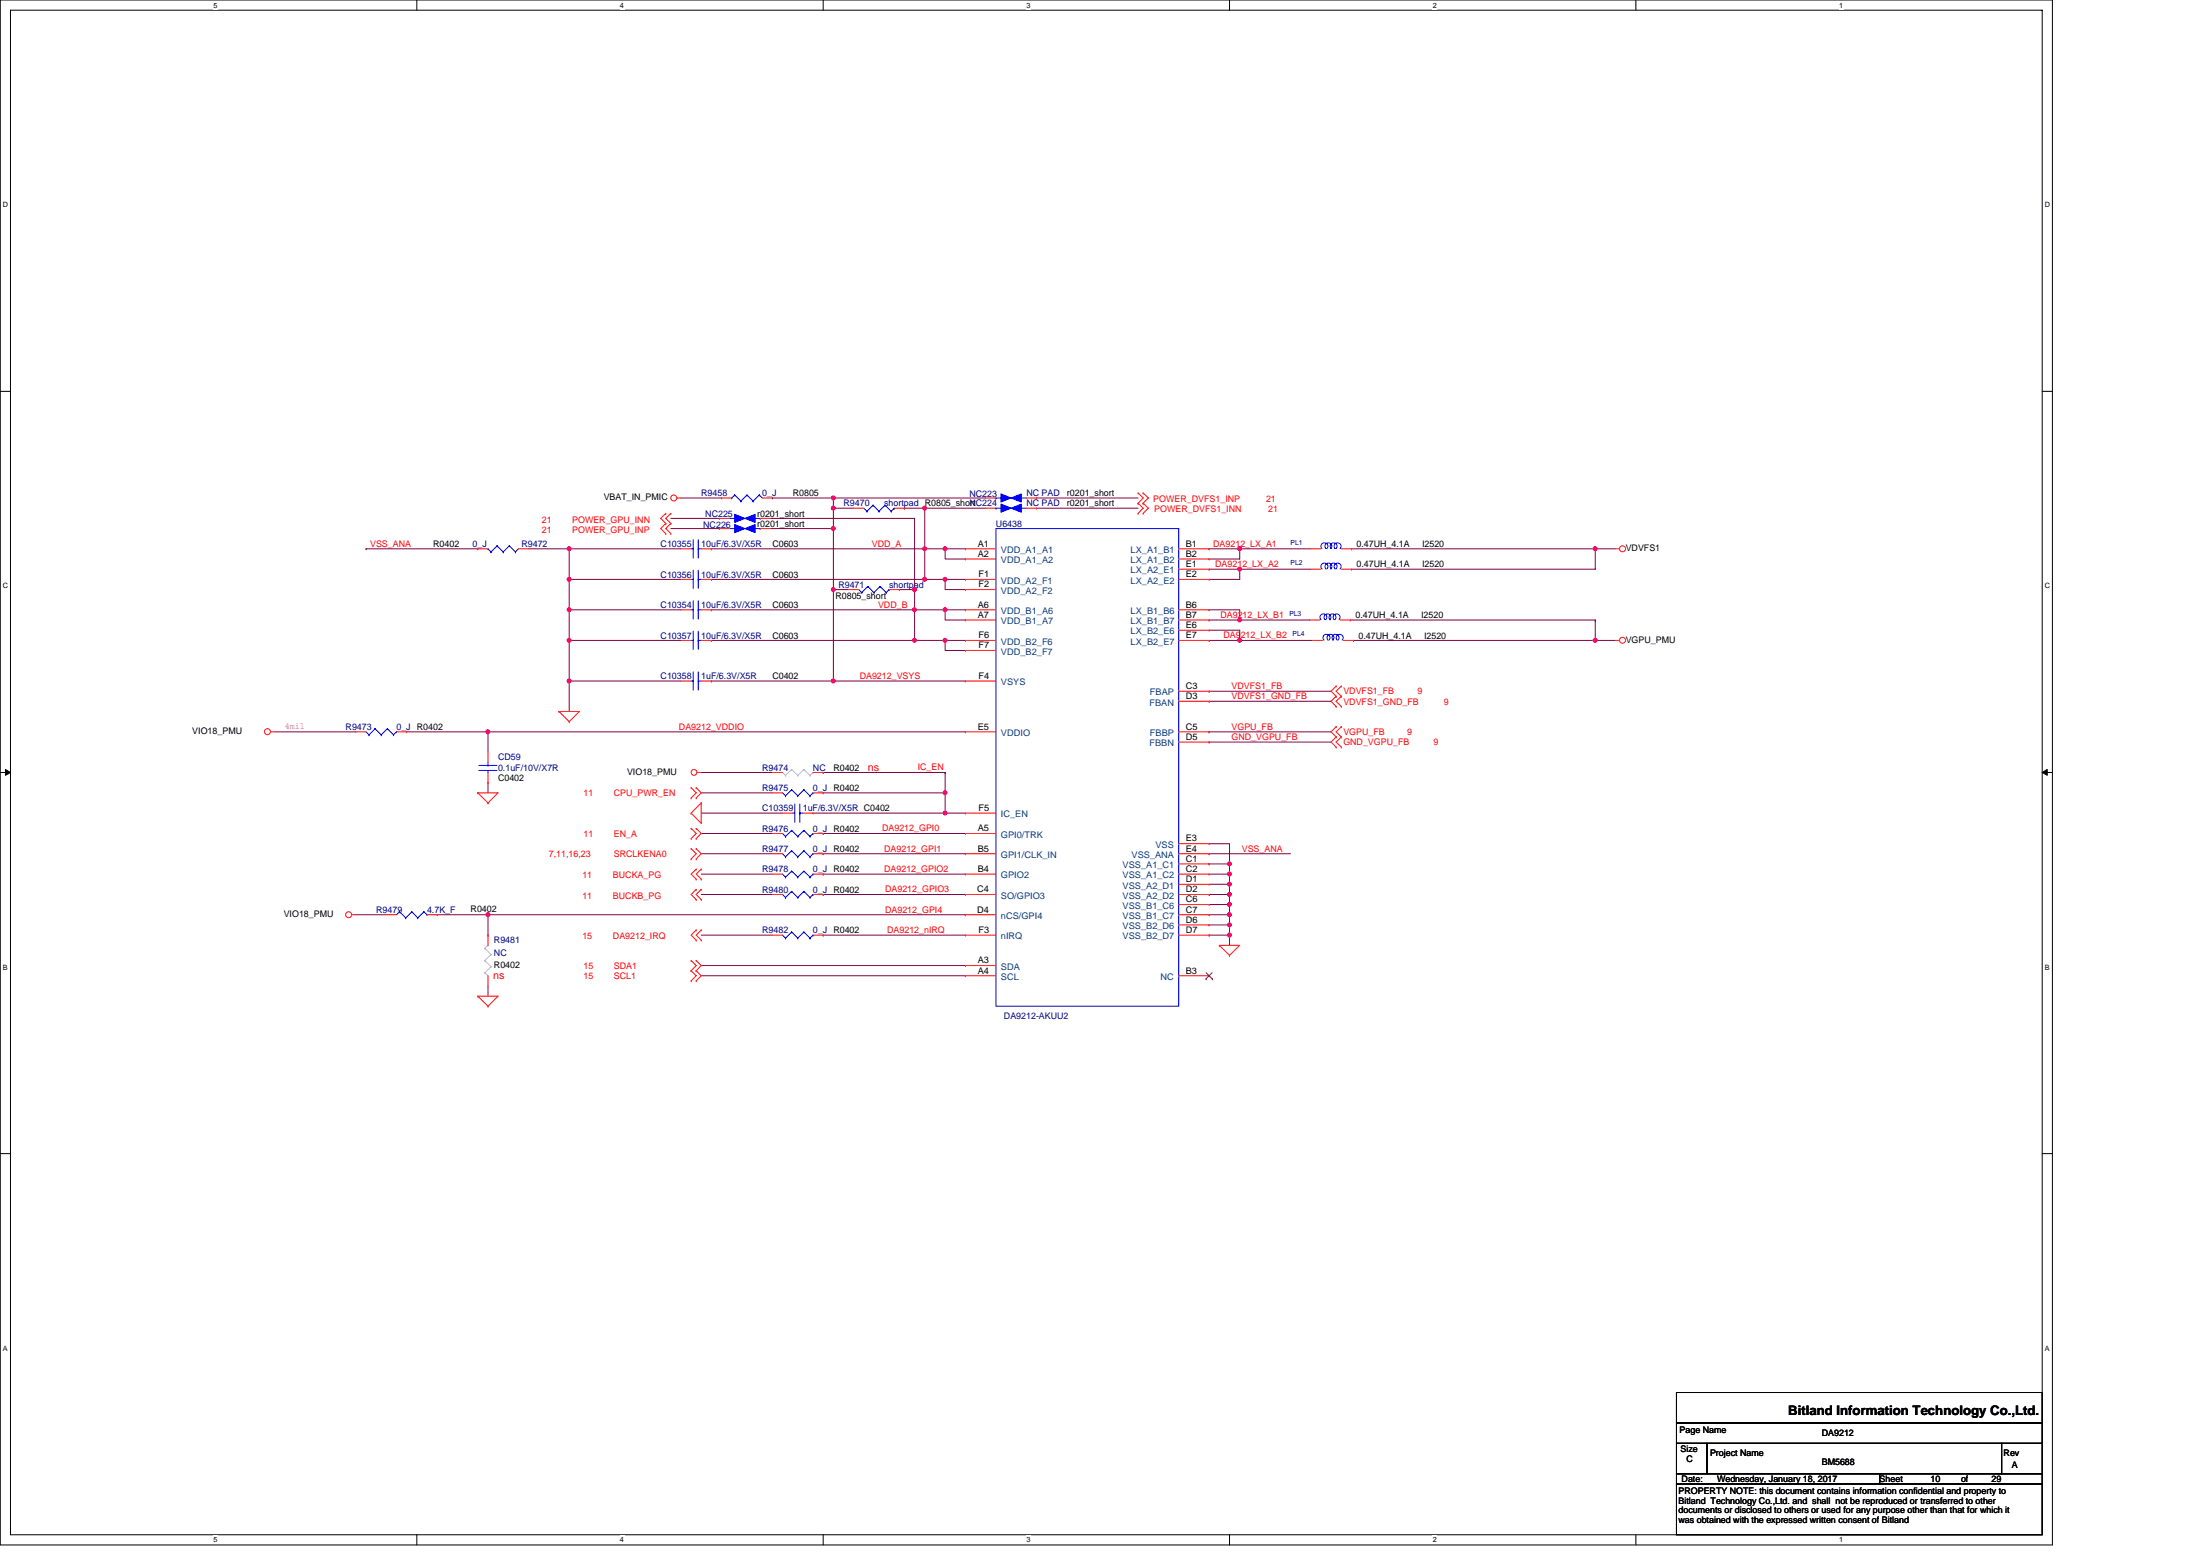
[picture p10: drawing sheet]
<svg xmlns="http://www.w3.org/2000/svg" width="297mm" height="210mm" viewBox="0 0 297 210" stroke-linecap="round" stroke-linejoin="round" font-family="sans-serif">
<path d="M0 0h277.1v208.5h-277.1zM1.4 1.4h274.3v205.7h-274.3z" fill="none" stroke="#000" stroke-width=".14"/>
<g fill="#fff">
<path d="M28.8 .1h.6v1.1h-.6z"/>
<path d="M28.8 207.3h.6v1.1h-.6z"/>
</g>
<path d="M56.3 0v1.4M56.3 207.1v1.4" fill="none" stroke="#000" stroke-width=".14"/>
<g fill="#fff">
<path d="M83.7 .1h.6v1.1h-.6z"/>
<path d="M83.7 207.3h.6v1.1h-.6z"/>
</g>
<path d="M111.1 0v1.4M111.1 207.1v1.4" fill="none" stroke="#000" stroke-width=".14"/>
<g fill="#fff">
<path d="M138.6 .1h.5v1.1h-.5z"/>
<path d="M138.6 207.3h.5v1.1h-.5z"/>
</g>
<path d="M166 0v1.4M166 207.1v1.4" fill="none" stroke="#000" stroke-width=".14"/>
<g fill="#fff">
<path d="M193.4 .1h.6v1.1h-.6z"/>
<path d="M193.4 207.3h.6v1.1h-.6z"/>
</g>
<path d="M220.9 0v1.4M220.9 207.1v1.4" fill="none" stroke="#000" stroke-width=".14"/>
<g fill="#fff">
<path d="M248.3 .1h.6v1.1h-.6z"/>
<path d="M248.3 207.3h.6v1.1h-.6z"/>
<path d="M.4 27.1h.7v1.1h-.7z"/>
<path d="M276.1 27.1h.7v1.1h-.7z"/>
<path d="M.4 78.5h.7v1.1h-.7z"/>
<path d="M276.1 78.5h.7v1.1h-.7z"/>
</g>
<path d="M0 52.8h1.4M275.7 52.8h1.4" fill="none" stroke="#000" stroke-width=".14"/>
<g fill="#fff">
<path d="M.4 130h.7v1.1h-.7z"/>
<path d="M276.1 130h.7v1.1h-.7z"/>
</g>
<path d="M0 104.2h1.4M275.7 104.2h1.4" fill="none" stroke="#000" stroke-width=".14"/>
<path d="M.7 103.8l.7 .4-.7 .4zM275.7 104.2l.7-.4v.8z" fill="#000" stroke="#000" stroke-width=".14"/>
<g fill="#fff">
<path d="M.4 181.4h.7v1.1h-.7z"/>
<path d="M276.1 181.4h.7v1.1h-.7z"/>
</g>
<path d="M0 155.7h1.4M275.7 155.7h1.4M226.4 187.9h49.3v4.1h-49.3zM226.4 192h49.3v2.8h-49.3zM226.4 194.8h4.1v4.1h-4.1zM226.4 198.9h27.4v1.4h-27.4zM230.5 194.8h39.8v4.1h-39.8zM253.8 198.9h21.9v1.4h-21.9zM270.3 194.8h5.4v4.1h-5.4zM226.4 200.3h49.3v6.8h-49.3z" fill="none" stroke="#000" stroke-width=".14"/>
<g fill="none" stroke="#800040" stroke-width=".14">
<path d="M49.4 74.1h.1M49.4 74.1h15.1M71.4 74.1h5.5M76.9 74.1h.1M76.9 74.1v4.1M76.9 78.2h15M76.9 78.2h.1M76.9 74.1h15M76.9 78.2v4.1M90.6 70h6.6M90.6 71.3h6.6M91.9 67.2h5.5"/>
<path d="M96.1 74.1h.1M96.1 78.2h.1M96.1 74.1h28.8M96.1 78.2h28.8M104 71.3h8.5M104 70h19.5M104.3 67.2h.1M104.3 67.2h8.2M112.5 68.6h.1M112.5 79.6v12.3M112.5 71.3v8.3h2.1M112.5 71.3h.1"/>
<path d="M112.5 67.2v1.4M112.5 68.6v2.7M112.5 67.2h20.6M112.5 68.6h2.7M121.4 79.6h2.1M122.1 68.6h2.8v5.5M122.1 68.6h.1M123.5 70h.1M123.5 70v9.6M123.5 79.6v2.7M124.9 78.2h2.7M124.9 74.1h2.7"/>
<path d="M124.9 68.6h8.2M124.9 74.1v4.1M127.6 74.1v1.3h2.7M127.6 74.1h.1M127.6 74.1h2.7M127.6 78.2v1.4h2.7M127.6 78.2h.1M127.6 78.2h2.7M140 67.2h13.7M140 68.6h13.7M163.3 74.1h.1M163.3 74.1h13.7"/>
<path d="M163.3 76.8h.1M163.3 76.8h13.7M167.4 74.1v1.3h-4.1M167.4 74.1h.1M167.4 76.8v1.4h-4.1M167.4 76.8h.1M182.5 74.1h.1M182.5 74.1h32.9M215.4 74.1v2.7h-32.9M215.4 74.1h2.7M37.1 98.8h10.9M54.9 98.8h11v2.7"/>
<path d="M65.9 98.8h.1M65.9 98.8h64.4M76.9 91.9h.1M76.9 91.9v4.1M76.9 86.4h.1M76.9 86.4v5.5M76.9 82.3h15M76.9 82.3v4.1M76.9 86.4h15M76.9 91.9h15M96.1 86.4h.1M96.1 82.3h.1"/>
<path d="M96.1 82.3h27.4M96.1 91.9h.1M96.1 91.9h34.2M112.5 91.9h.1M123.5 82.3h4.1M123.5 86.4h4.1M123.5 82.3v4.1h-27.4M127.6 82.3v1.4h2.7M127.6 82.3h.1M127.6 86.4v1.4h2.7M127.6 86.4h.1M127.6 86.4h2.7"/>
<path d="M127.6 82.3h2.7M163.3 93.3h.1M163.3 98.8h.1M163.3 94.6h.1M163.3 93.3h16.4M163.3 98.8h16.4M163.3 94.6h16.4M163.3 82.3h4.1v1.4h-4.1M163.3 85h4.1v1.4M163.3 83.7h.1M163.3 86.4h.1M163.3 86.4h13.9"/>
<path d="M167.4 86.4h.1M167.4 83.7h.1M167.4 83.7h9.4M182.3 83.7h33.1M182.7 86.4h.1M182.7 86.4h32.7M215.4 86.4h2.7M215.4 83.7h.1M215.4 83.7v2.7M65.9 105.6v1.4M94.7 109.7h11M94.7 107h9.6"/>
<path d="M94.7 112.5h9.6M94.7 115.2h9.6M94.7 104.2h9.6M94.7 118h9.6M109.8 109.7h17.8M111.1 112.5h.1M111.1 104.2h.1M111.1 107h16.5M111.1 112.5h19.2M111.1 104.2h16.5M111.1 115.2h.1M111.1 118h.1"/>
<path d="M111.1 115.2h19.2M111.1 118h19.2M127.6 107v2.7M127.6 104.2h.1M127.6 104.2v2.8M127.6 109.7h.1M127.6 109.7h2.7M163.3 100.1h.1M163.3 100.1h16.4M163.3 113.9h2.7v2.7M163.3 115.2h.1M163.3 115.2h10.9"/>
<path d="M163.3 116.6h.1M163.3 118h2.7M163.3 119.3h2.7M163.3 116.6h2.7M166 116.6v1.4M166 118h.1M166 119.3v1.4M166 118v1.3M48 123.4h4.2M59 123.4h6.9M65.9 133.1v1.3M65.9 123.4v2.8"/>
<path d="M65.9 123.4h64.4M94.7 126.2h9.6M94.7 130.3h35.6M94.7 131.7h35.6M94.7 120.7h9.6M111.1 126.2h.1M111.1 126.2h19.2M111.1 120.7h.1M111.1 120.7h19.2M130.3 123.4h.1M163.3 120.7h2.7v1.4M163.3 120.7h.1"/>
<path d="M163.3 122.1h2.7M163.3 123.4h2.7M163.3 124.8h2.7M163.3 126.2h.1M163.3 126.2h2.7M166 126.2v1.4M166 123.4h.1M166 122.1h.1M166 124.8v1.4M166 122.1v2.7"/>
</g>
<g fill="#f0f" stroke="#f0f" stroke-width=".14">
<circle cx="167.4" cy="74" r=".27"/>
<circle cx="167.4" cy="86.4" r=".27"/>
<circle cx="167.4" cy="83.7" r=".27"/>
<circle cx="123.5" cy="82.3" r=".27"/>
<circle cx="166" cy="116.6" r=".27"/>
<circle cx="166" cy="119.3" r=".27"/>
<circle cx="166" cy="117.9" r=".27"/>
<circle cx="166" cy="120.7" r=".27"/>
<circle cx="166" cy="122.1" r=".27"/>
<circle cx="124.8" cy="68.6" r=".27"/>
<circle cx="166" cy="126.2" r=".27"/>
<circle cx="215.4" cy="74" r=".27"/>
<circle cx="123.5" cy="86.4" r=".27"/>
<circle cx="112.5" cy="68.6" r=".27"/>
<circle cx="112.5" cy="79.6" r=".27"/>
<circle cx="112.5" cy="71.3" r=".27"/>
<circle cx="123.5" cy="79.6" r=".27"/>
<circle cx="167.4" cy="76.8" r=".27"/>
<circle cx="112.5" cy="91.9" r=".27"/>
<circle cx="124.8" cy="74" r=".27"/>
<circle cx="124.8" cy="78.2" r=".27"/>
<circle cx="127.6" cy="74" r=".27"/>
<circle cx="127.6" cy="78.2" r=".27"/>
<circle cx="127.6" cy="82.3" r=".27"/>
<circle cx="127.6" cy="86.4" r=".27"/>
<circle cx="65.9" cy="98.8" r=".27"/>
<circle cx="76.8" cy="74" r=".27"/>
<circle cx="76.8" cy="86.4" r=".27"/>
<circle cx="76.8" cy="82.3" r=".27"/>
<circle cx="76.8" cy="78.2" r=".27"/>
<circle cx="76.8" cy="91.9" r=".27"/>
<circle cx="127.6" cy="107" r=".27"/>
<circle cx="127.6" cy="109.7" r=".27"/>
<circle cx="166" cy="124.8" r=".27"/>
<circle cx="166" cy="123.4" r=".27"/>
<circle cx="112.5" cy="67.2" r=".27"/>
<circle cx="65.9" cy="123.4" r=".27"/>
<circle cx="215.4" cy="86.4" r=".27"/>
</g>
<g fill="none" stroke="#f00" stroke-width=".14">
<path d="M64.5 74.1h.1M64.5 74.1h1.4M70 74.1h1.4M89.9 69.3h.1M89.9 70.6h.1M89.9 72h.1M89.9 69.3l-.7 .7 .7 .6M89.9 70.6l-.7 .7 .7 .7M90.6 69.3h.1M90.6 70.6h.1M90.6 72h.1M90.6 69.3l-.7 .7 .7 .6"/>
<path d="M90.6 70.6l-.7 .7 .7 .7M91.4 67.2h.5M91.9 78.2h1.4M91.9 74.1h1.4M94.7 74.1h1.4M94.7 78.2h1.4M96.1 78.2h.1M96.1 74.1h.1M97.2 70h.1M97.2 71.3h.1M97.2 70h1.3M97.2 71.3h1.3"/>
<path d="M97.4 67.2h.1M97.4 67.2h1.4M102.6 70h1.4M102.6 71.3h1.4M102.9 67.2h1.4M114.6 79.6h1.3M115.2 68.6h1.4M120.1 79.6h1.3M120.8 68.6h1.3M121.4 79.6h.1M122.1 68.6h.1M130.3 74.1h.1"/>
<path d="M130.3 75.4h.1M130.3 78.2h.1M130.3 79.6h.1M130.3 79.6h4.2M130.3 74.1h4.2M130.3 78.2h4.2M130.3 75.4h4.2M133.1 68.6h1.4M133.1 67.2h1.4M138.6 67.2h1.4M138.6 68.6h1.4M140 68.6h.1"/>
<path d="M140 67.2h.1M153.7 66.5h.1M153.7 67.9h.1M153.7 69.3h.1M153.7 66.5l.6 .7-.6 .7M153.7 67.9l.6 .7-.6 .7M154.3 66.5h.1M154.3 67.9h.1M154.3 69.3h.1M154.3 66.5l.7 .7-.7 .7M154.3 67.9l.7 .7-.7 .7M159.1 74.1h4.2"/>
<path d="M159.1 78.2h4.2M159.1 76.8h4.2M159.1 75.4h4.2M163.3 78.2h.1M163.3 76.8h.1M163.3 75.4h.1M163.3 74.1h.1M177 74.1h1.3M177 76.8h1.3M181.1 74.1h1.4M181.1 76.8h1.4M182.5 74.1h.1"/>
<path d="M182.5 76.8h.1M218.1 74.1h.6M36.5 98.8h.6M48 98.8h1.4M53.5 98.8h1.4M54.9 98.8h.1M75.5 96h2.7l-1.3 1.4M75.5 96h.1M75.5 96l1.4 1.4M76.9 97.4h.1M91.9 86.4h1.4M91.9 82.3h1.4"/>
<path d="M91.9 91.9h1.4M94.7 86.4h1.4M94.7 82.3h1.4M94.7 91.9h1.4M96.1 86.4h.1M96.1 82.3h.1M96.1 91.9h.1M130.3 82.3h.1M130.3 83.7h.1M130.3 86.4h.1M130.3 87.8h.1M130.3 91.9h.1"/>
<path d="M130.3 98.8h.1M130.3 98.8h4.2M130.3 83.7h4.2M130.3 86.4h4.2M130.3 82.3h4.2M130.3 87.8h4.2M130.3 91.9h4.2M159.1 98.8h4.2M159.1 83.7h4.2M159.1 86.4h4.2M159.1 82.3h4.2M159.1 85h4.2"/>
<path d="M159.1 94.6h4.2M159.1 93.3h4.2M163.3 86.4h.1M163.3 85h.1M163.3 83.7h.1M163.3 82.3h.1M163.3 98.8h.1M163.3 94.6h.1M163.3 93.3h.1M176.8 83.7h1.4M177.2 86.4h1.4M180.4 94h.1"/>
<path d="M180.4 95.3h.1M180.4 92.6h.1M180.4 98.1h.1M180.4 99.4h.1M180.4 94l-.7 .6 .7 .7M180.4 92.6l-.7 .7 .7 .7M180.4 98.1l-.7 .7 .7 .6M180.4 99.4l-.7 .7 .7 .7M181 83.7h1.3M181.1 95.3h.1M181.1 94h.1M181.1 92.6h.1"/>
<path d="M181.1 99.4h.1M181.1 98.1h.1M181.1 94l-.7 .6 .7 .7M181.1 92.6l-.7 .7 .7 .7M181.1 98.1l-.7 .7 .7 .6M181.1 99.4l-.7 .7 .7 .7M181.4 86.4h1.3M182.3 83.7h.1M182.7 86.4h.1M218.1 86.4h.6M64.5 107h2.7l-1.3 1.4M64.5 107h.1"/>
<path d="M64.5 107l1.4 1.4M65.9 101.5v1.4M65.9 105.6h.1M65.9 104.2v1.4M65.9 108.4h.1M93.3 107.7h.1M93.3 106.3h.1M93.3 113.2h.1M93.3 111.8h.1M93.3 115.9h.1M93.3 114.5h.1M93.3 106.3l.7 .7-.7 .7"/>
<path d="M93.3 111.8l.7 .7-.7 .7M93.3 114.5l.7 .7-.7 .7M93.3 109.7h.1M94 106.3h.1M94 107.7h.1M94 111.8h.1M94 113.2h.1M94 114.5h.1M94 115.9h.1M94 106.3l.7 .7-.7 .7M94 111.8l.7 .7-.7 .7M94 114.5l.7 .7-.7 .7"/>
<path d="M94 117.3h.1M94 118.6h.1M94 117.3l-.7 .7 .7 .6M94.1 104.2h.6M94.7 108.4v2.7l-1.4-1.4M94.7 108.4h.1M94.7 108.4l-1.4 1.3M94.7 117.3h.1M94.7 118.6h.1M94.7 117.3l-.7 .7 .7 .6M104.3 107h1.4M104.3 112.5h1.4"/>
<path d="M104.3 104.2h1.4M104.3 115.2h1.4M104.3 118h1.4M105.7 109.7h1.3M108.4 109.7h1.4M109.8 107h1.3M109.8 112.5h1.3M109.8 104.2h1.3M109.8 118h1.3M109.8 115.2h1.3M109.8 109.7h.1M111.1 107h.1"/>
<path d="M111.1 112.5h.1M111.1 104.2h.1M111.1 115.2h.1M111.1 118h.1M130.3 112.5h.1M130.3 115.2h.1M130.3 118h.1M130.3 109.7h.1M130.3 109.7h4.2M130.3 112.5h4.2M130.3 118h4.2M130.3 115.2h4.2"/>
<path d="M159.1 119.3h4.2M159.1 118h4.2M159.1 116.6h4.2M159.1 115.2h4.2M159.1 113.9h4.2M159.1 100.1h4.2M163.3 119.3h.1M163.3 118h.1M163.3 116.6h.1M163.3 115.2h.1M163.3 113.9h.1M163.3 100.1h.1"/>
<path d="M180.4 100.8h.1M181.1 100.8h.1M47.5 123.4h.5M52.2 123.4h1.3M57.7 123.4h1.3M59 123.4h.1M64.5 134.4h2.7l-1.3 1.4M64.5 134.4h.1M64.5 134.4l1.4 1.4M65.9 131.7v1.4M65.9 126.2h.1M65.9 126.2v1.4"/>
<path d="M65.9 135.8h.1M93.3 131h.1M93.3 129.6h.1M93.3 132.4h.1M93.3 129.6l.7 .7-.7 .7M93.3 131l.7 .7-.7 .7M94 129.6h.1M94 131h.1M94 132.4h.1M94 129.6l.7 .7-.7 .7M94 131l.7 .7-.7 .7M94 120h.1"/>
<path d="M94 121.4h.1M94 125.5h.1M94 126.9h.1M94 120l-.7 .7 .7 .7M94 125.5l-.7 .7 .7 .7M94.7 120h.1M94.7 121.4h.1M94.7 125.5h.1M94.7 126.9h.1M94.7 120l-.7 .7 .7 .7M94.7 125.5l-.7 .7 .7 .7M104.3 126.2h1.4"/>
<path d="M104.3 120.7h1.4M109.8 126.2h1.3M109.8 120.7h1.3M111.1 126.2h.1M111.1 120.7h.1M130.3 131.7h.1M130.3 130.3h.1M130.3 126.2h.1M130.3 123.4h.1M130.3 120.7h.1M130.3 126.2h4.2M130.3 123.4h4.2"/>
<path d="M130.3 120.7h4.2M130.3 131.7h4.2M130.3 130.3h4.2M159.1 126.2h4.2M159.1 124.8h4.2M159.1 123.4h4.2M159.1 122.1h4.2M159.1 120.7h4.2M159.1 131.7h4.2M163.3 126.2h.1M163.3 124.8h.1M163.3 123.4h.1"/>
<path d="M163.3 122.1h.1M163.3 120.7h.1M163.3 131.7h.1M164.6 127.6h2.8l-1.4 1.3M164.6 127.6h.1M164.6 127.6l1.4 1.3M166 128.9h.1"/>
<circle cx="91" cy="67.2" r=".4"/>
<circle cx="219.1" cy="74.1" r=".4"/>
<circle cx="36.1" cy="98.7" r=".4"/>
<circle cx="219.1" cy="86.4" r=".4"/>
<circle cx="93.7" cy="104.2" r=".39"/>
<circle cx="47.1" cy="123.4" r=".4"/>
</g>
<g fill="none" stroke="#00f" stroke-width=".14">
<path d="M65.9 74.1h.1M65.9 74.1l.4 .4M66.3 74.5h.1M67.1 73.7h.1M67.1 73.7l.8 .8M67.1 73.7l-.8 .8M67.9 74.5h.1M68.8 73.7h.1M68.8 73.7l.8 .8M68.8 73.7l-.9 .8M69.6 74.5h.1M70 74.1l-.4 .4"/>
<path d="M93.3 78.2h.3M93.3 74.1h.3M93.6 76.9v2.5M93.6 72.8v2.5M94.3 76.9v2.5M94.3 78.2h.1M94.3 72.8v2.5M94.3 74.1h.1M94.3 78.2h.4M94.3 74.1h.4M98.5 70h.7M98.5 71.3h.7"/>
<path d="M98.8 67.2h.1M99.2 66.8h.1M99.2 66.8l.8 .8M99.2 66.8l-.4 .4M100 67.6h.1M100.9 66.8h.1M100.9 66.8l.8 .8M100.9 66.8l-.9 .8M101.7 67.6h.1M102 70h.6M102 71.3h.6M102.5 66.8h.1"/>
<path d="M102.5 66.8l.4 .4M102.5 66.8l-.8 .8M102.6 70h.1M102.6 71.3h.1M115.9 79.6l.4 .4M116.3 80h.1M116.6 68.6l.4 .4M117 69h.1M117.2 79.1h.1M117.2 79.1l-.9 .9M117.2 79.1l.8 .9M117.9 68.2h.1"/>
<path d="M117.9 68.2l-.9 .8M117.9 68.2l.8 .8M118 80h.1M118.7 69h.1M118.8 79.1h.1M118.8 79.1l-.8 .9M118.8 79.1l.9 .9M119.5 68.2h.1M119.5 68.2l-.8 .8M119.5 68.2l.8 .8M119.7 80h.1M120.1 79.6h.1"/>
<path d="M120.1 79.6l-.4 .4M120.3 69h.1M120.8 68.6h.1M120.8 68.6l-.5 .4M134.5 68.6h.1M134.5 67.2h.1M134.5 68.6h.6M134.5 67.2h.6M134.5 71.3h24.6v64.5h-24.6zM137.9 68.6h.7M137.9 67.2h.7M178.5 74a.46 .46 0 0 1 0-.6 .46 .46 0 0 1 .6 0 .46 .46 0 0 1 .1 .6"/>
<path d="M178.5 74.1h.1M178.5 76.8h.1M178.5 76.8a.46 .46 0 0 1 0-.7 .46 .46 0 0 1 .6 0 .46 .46 0 0 1 .1 .7M179 74a.46 .46 0 0 1 0-.6 .46 .46 0 0 1 .7 0 .46 .46 0 0 1 0 .6 .46 .46 0 0 1 0-.6 .46 .46 0 0 1 .7 0 .46 .46 0 0 1 0 .6M179.7 76.8a.47 .47 0 0 0 0-.7 .47 .47 0 0 0-.7 0 .47 .47 0 0 0 0 .7M179.7 76.8a.46 .46 0 0 1 0-.7 .46 .46 0 0 1 .7 0 .46 .46 0 0 1 0 .7M180.3 74a.46 .46 0 0 1 0-.6 .46 .46 0 0 1 .6 0 .46 .46 0 0 1 0 .6M180.3 76.8a.46 .46 0 0 1 0-.7 .46 .46 0 0 1 .6 0 .46 .46 0 0 1 0 .7M49.4 98.8l.4 .4M49.8 99.2h.1M50.6 98.3h.1M50.6 98.3l-.8 .9"/>
<path d="M50.6 98.3l.9 .9M51.5 99.2h.1M52.3 98.3h.1M52.3 98.3l-.8 .9M52.3 98.3l.8 .9M53.1 99.2h.1M53.5 98.8h.1M53.5 98.8l-.4 .4M93.3 86.4h.3M93.3 82.3h.3M93.3 91.9h.3M93.6 85.2v2.5"/>
<path d="M93.6 81.1v2.4M93.6 90.7v2.4M94.3 85.2v2.5M94.3 86.4h.1M94.3 81.1v2.4M94.3 82.3h.1M94.3 90.7v2.4M94.3 91.9h.1M94.3 86.4h.4M94.3 82.3h.4M94.3 91.9h.4M178.3 83.7h.1"/>
<path d="M178.3 83.6a.46 .46 0 0 1 .1-.6 .46 .46 0 0 1 .6 0 .46 .46 0 0 1 0 .6M178.8 86.4h.1M178.8 86.4a.46 .46 0 0 1 0-.7 .46 .46 0 0 1 .6 0 .46 .46 0 0 1 0 .7M178.9 83.6a.46 .46 0 0 1 0-.6 .46 .46 0 0 1 .7 0 .46 .46 0 0 1 0 .6M180 86.4a.47 .47 0 0 0-.1-.7 .47 .47 0 0 0-.6 0 .47 .47 0 0 0 0 .7M180 86.4a.46 .46 0 0 1 0-.7 .46 .46 0 0 1 .7 0 .46 .46 0 0 1 0 .7M180.1 83.6a.46 .46 0 0 1 0-.6 .46 .46 0 0 1 .7 0 .46 .46 0 0 1 0 .6M180.2 83.6a.47 .47 0 0 0 0-.6 .47 .47 0 0 0-.6 0 .47 .47 0 0 0 0 .7M180.5 86.4a.46 .46 0 0 1 .1-.7 .46 .46 0 0 1 .6 0 .46 .46 0 0 1 0 .7M64.6 103.3h2.5M64.6 104h2.5M65.9 104v.2"/>
<path d="M65.9 103.3h.1M65.9 102.9v.4M105.7 107l.4 .4M105.7 112.5l.4 .4M105.7 115.2l.4 .4M105.7 118l.4 .4M106.1 107.4h.1M106.1 112.9h.1M106.1 115.6h.1M106.1 118.4h.1M106.9 106.6h.1M106.9 112.1h.1"/>
<path d="M106.9 114.8h.1M106.9 117.6h.1M106.9 106.6l-.8 .8M106.9 106.6l.8 .8M106.9 112.1l-.8 .8M106.9 112.1l.8 .8M106.9 114.8l-.8 .8M106.9 114.8l.8 .8M106.9 117.6l-.8 .8M106.9 117.6l.8 .8M107 109.7h.3M107.3 108.5v2.5"/>
<path d="M107.7 107.4h.1M107.7 112.9h.1M107.7 115.6h.1M107.7 118.4h.1M108 108.5v2.5M108 109.7h.1M108 109.7h.4M108.5 106.6h.1M108.5 112.1h.1M108.5 114.8h.1M108.5 117.6h.1M108.5 106.6l-.8 .8"/>
<path d="M108.5 106.6l.9 .8M108.5 112.1l-.8 .8M108.5 112.1l.9 .8M108.5 114.8l-.8 .8M108.5 114.8l.9 .8M108.5 117.6l-.8 .8M108.5 117.6l.9 .8M109.4 107.4h.1M109.4 112.9h.1M109.4 115.6h.1M109.4 118.4h.1M109.8 107h.1"/>
<path d="M109.8 112.5h.1M109.8 115.2h.1M109.8 118h.1M109.8 107l-.4 .4M109.8 112.5l-.4 .4M109.8 115.2l-.4 .4M109.8 118l-.4 .4M54 123h.1M54 123l-.5 .4M54 123l.8 .9M54.8 123.9h.1M55.6 123h.1"/>
<path d="M55.6 123l-.8 .9M55.6 123l.8 .9M56.4 123.9h.1M57.2 123h.1M57.2 123l-.8 .9M57.2 123l.5 .4M57.7 123.4h.1M105.7 126.2l.4 .4M105.7 120.7l.4 .4M106.1 126.6h.1M106.1 121.1h.1M106.9 125.8h.1"/>
<path d="M106.9 120.3h.1M106.9 125.8l-.8 .8M106.9 125.8l.8 .8M106.9 120.3l-.8 .8M106.9 120.3l.8 .8M107.7 126.6h.1M107.7 121.1h.1M108.5 125.8h.1M108.5 120.3h.1M108.5 125.8l-.8 .8M108.5 125.8l.9 .8M108.5 120.3l-.8 .8"/>
<path d="M108.5 120.3l.9 .8M109.4 126.6h.1M109.4 121.1h.1M109.8 126.2h.1M109.8 120.7h.1M109.8 126.2l-.4 .4M109.8 120.7l-.4 .4"/>
</g>
<g fill="#00f" stroke="#00f" stroke-width=".14">
<path d="M99.2 69.4l1.4 .6-1.4 .5z"/>
<path d="M100.6 70l1.4-.6v1.1z"/>
<path d="M99.2 70.8l1.4 .5-1.4 .6z"/>
<path d="M100.6 71.3l1.4-.5v1.1z"/>
<path d="M136.5 68.6l1.4-.6v1.1z"/>
<path d="M135.1 68l1.4 .6-1.4 .5z"/>
<path d="M136.5 67.2l1.4-.5v1.1z"/>
<path d="M135.1 66.7l1.4 .5-1.4 .6z"/>
</g>
<g fill="none" stroke="#c0c0c0" stroke-width=".14">
<path d="M105.7 104.2l.4 .4M106.1 104.6h.1M106.9 103.8h.1M106.9 103.8l-.8 .8M106.9 103.8l.8 .8M107.7 104.6h.1M108.5 103.8h.1M108.5 103.8l-.8 .8M108.5 103.8l.9 .8M109.4 104.6h.1M109.8 104.2h.1M109.8 104.2l-.4 .4"/>
<path d="M65.5 131.3h.1M65.5 129.6h.1M65.5 128h.1M65.5 131.3l.4 .4M65.5 129.6l.8 .9M65.5 128l.8 .8M65.9 127.6h.1M65.9 127.6l-.4 .4M66.3 130.5h.1M66.3 128.8h.1M66.3 130.5l-.8 .8M66.3 128.8l-.8 .8"/>
</g>
<path d="M162.8 132.1h.1M162.9 131.3l.8 .8M163.7 131.3l-.9 .8M163.7 132.1h.1" fill="none" stroke="#804000" stroke-width=".14"/>
<text font-size="1.8" x="241.4" y="190.9">Bitland Information Technology Co.,Ltd.</text>
<g font-size="1.5" fill="#f00">
<text x="117.2" y="104.1">ns</text>
<text x="66.6" y="132.2">ns</text>
</g>
<g font-size="1.2" fill="#f00">
<text x="73.1" y="70.5">21</text>
<text x="73.1" y="71.9">21</text>
<text x="77.3" y="70.5">POWER_GPU_INN</text>
<text x="77.3" y="71.9">POWER_GPU_INP</text>
<text x="155.7" y="67.8">POWER_DVFS1_INP</text>
<text x="155.8" y="69.2">POWER_DVFS1_INN</text>
<text x="170.9" y="67.8">21</text>
<text x="171.2" y="69.2">21</text>
<text x="50" y="73.8">VSS_ANA</text>
<text x="117.7" y="73.8">VDD_A</text>
<text x="163.8" y="73.8">DA9212_LX_A1</text>
<text x="164.1" y="76.5">DA9212_LX_A2</text>
<text x="118.6" y="82">VDD_B</text>
<text x="164.8" y="83.4">DA9212_LX_B1</text>
<text x="165.2" y="86.1">DA9212_LX_B2</text>
<text x="116.1" y="91.6">DA9212_VSYS</text>
<text x="166.3" y="93">VDVFS1_FB</text>
<text x="166.3" y="94.4">VDVFS1_GND_FB</text>
<text x="181.4" y="95.1">VDVFS1_GND_FB</text>
<text x="181.4" y="93.7">VDVFS1_FB</text>
<text x="191.4" y="93.7">9</text>
<text x="194.9" y="95.1">9</text>
<text x="91.7" y="98.5">DA9212_VDDIO</text>
<text x="166.3" y="98.5">VGPU_FB</text>
<text x="166.3" y="99.9">GND_VGPU_FB</text>
<text x="181.4" y="99.2">VGPU_FB</text>
<text x="181.4" y="100.6">GND_VGPU_FB</text>
<text x="190" y="99.2">9</text>
<text x="193.6" y="100.6">9</text>
<text x="78.8" y="107.4">11</text>
<text x="82.9" y="107.4">CPU_PWR_EN</text>
<text x="123.9" y="104">IC_EN</text>
<text x="78.8" y="112.9">11</text>
<text x="82.9" y="112.9">EN_A</text>
<text x="119.1" y="112.2">DA9212_GPI0</text>
<text x="74.1" y="115.7">7,11,16,23</text>
<text x="78.6" y="118.5">11</text>
<text x="82.8" y="118.5">BUCKA_PG</text>
<text x="82.9" y="115.7">SRCLKENA0</text>
<text x="119.4" y="114.9">DA9212_GPI1</text>
<text x="119.4" y="117.7">DA9212_GPIO2</text>
<text x="167.7" y="114.9">VSS_ANA</text>
<text x="78.6" y="121.3">11</text>
<text x="82.8" y="121.3">BUCKB_PG</text>
<text x="119.5" y="120.4">DA9212_GPIO3</text>
<text x="119.5" y="123.2">DA9212_GPI4</text>
<text x="119.8" y="125.9">DA9212_nIRQ</text>
<text x="78.6" y="126.8">15</text>
<text x="78.8" y="130.7">15</text>
<text x="82.8" y="126.8">DA9212_IRQ</text>
<text x="82.9" y="130.7">SDA1</text>
<text x="78.8" y="132.1">15</text>
<text x="82.9" y="132.1">SCL1</text>
</g>
<g font-size="1.2">
<text x="81.5" y="67.5">VBAT_IN_PMIC</text>
<text x="102.2" y="69.7">r0201_short</text>
<text x="102.2" y="71.1">r0201_short</text>
<text x="107" y="67">R0805</text>
<text x="144.1" y="68.3">r0201_short</text>
<text x="144.1" y="67">r0201_short</text>
<text x="58.5" y="73.8">R0402</text>
<text x="104.3" y="77.9">C0603</text>
<text x="104.3" y="73.8">C0603</text>
<text x="132" y="73.8">A1</text>
<text x="132" y="75.1">A2</text>
<text x="132.1" y="77.9">F1</text>
<text x="160.1" y="77.9">E2</text>
<text x="160.1" y="76.5">E1</text>
<text x="160.1" y="75.1">B2</text>
<text x="160.1" y="73.8">B1</text>
<text x="183.2" y="73.8">0.47UH_4.1A</text>
<text x="183.2" y="76.6">0.47UH_4.1A</text>
<text x="192.1" y="73.8">l2520</text>
<text x="192.1" y="76.6">l2520</text>
<text x="219.5" y="74.4">VDVFS1</text>
<text x="104.3" y="82">C0603</text>
<text x="112.8" y="80.8">R0805_short</text>
<text x="132" y="82">A6</text>
<text x="132" y="83.4">A7</text>
<text x="132.1" y="79.3">F2</text>
<text x="160.1" y="83.4">B7</text>
<text x="160.1" y="82">B6</text>
<text x="183" y="83.4">0.47UH_4.1A</text>
<text x="191.9" y="83.4">l2520</text>
<text x="104.3" y="86.2">C0603</text>
<text x="132.1" y="86.1">F6</text>
<text x="132.1" y="87.5">F7</text>
<text x="160.1" y="86.1">E7</text>
<text x="160.1" y="84.8">E6</text>
<text x="183.4" y="86.2">0.47UH_4.1A</text>
<text x="192.3" y="86.2">l2520</text>
<text x="219.5" y="86.7">VGPU_PMU</text>
<text x="104.3" y="91.7">C0402</text>
<text x="132.1" y="91.6">F4</text>
<text x="160.1" y="93">C3</text>
<text x="160.1" y="94.3">D3</text>
<text x="26" y="99.1">VIO18_PMU</text>
<text x="132" y="98.5">E5</text>
<text x="160.1" y="98.5">C5</text>
<text x="160.1" y="99.8">D5</text>
<text x="67.2" y="105.4">C0402</text>
<text x="84.7" y="104.5">VIO18_PMU</text>
<text x="112.5" y="104">R0402</text>
<text x="132" y="112.2">A5</text>
<text x="132.1" y="109.4">F5</text>
<text x="160.1" y="113.6">E3</text>
<text x="132" y="114.9">B5</text>
<text x="132" y="117.7">B4</text>
<text x="160.1" y="114.9">E4</text>
<text x="160.1" y="119">D1</text>
<text x="160.1" y="117.7">C2</text>
<text x="160.1" y="116.3">C1</text>
<text x="38.3" y="123.7">VIO18_PMU</text>
<text x="63.5" y="123.1">R0402</text>
<text x="131.9" y="123.1">D4</text>
<text x="131.9" y="120.4">C4</text>
<text x="132.1" y="125.9">F3</text>
<text x="160.1" y="125.9">D7</text>
<text x="160.1" y="124.5">D6</text>
<text x="160.1" y="123.1">C7</text>
<text x="160.1" y="121.8">C6</text>
<text x="160.1" y="120.4">D2</text>
<text x="66.7" y="130.6">R0402</text>
<text x="132" y="131.4">A4</text>
<text x="132" y="130">A3</text>
<text x="160.1" y="131.4">B3</text>
<text x="226.8" y="193.4">Page Name</text>
<text x="226.9" y="195.9">Size</text>
<text x="227.7" y="197.3">C</text>
<text x="230.9" y="196.4">Project Name</text>
<text x="246" y="197.7">BM5688</text>
<text x="246" y="193.8">DA9212</text>
<text x="270.5" y="196.4">Rev</text>
<text x="226.6" y="201.7">PROPERTY NOTE: this document contains information confidential and property to</text>
<text x="226.6" y="202.9">Bitland Technology Co.,Ltd. and shall not be reproduced or transferred to other</text>
<text x="227.1" y="200">Date:</text>
<text x="231.8" y="200">Wednesday, January 18, 2017</text>
<text x="253.8" y="200">Sheet</text>
<text x="260.6" y="200">10</text>
<text x="264.8" y="200">of</text>
<text x="268.9" y="200">29</text>
<text x="271.6" y="198.1">A</text>
<text x="226.6" y="204.2">documents or disclosed to others or used for any purpose other than that for which it</text>
<text x="226.6" y="205.5">was obtained with the expressed written consent of Bitland</text>
</g>
<g font-size="1.2" fill="#000080">
<text x="94.7" y="67">R9458</text>
<text x="95" y="71.2">NC226</text>
<text x="95.2" y="69.7">NC225</text>
<text x="102.9" y="67">0_J</text>
<text x="113.9" y="68.3">R9470</text>
<text x="119.4" y="68.3">shortpad R0805_short</text>
<text x="130.9" y="68.3">NC224</text>
<text x="130.9" y="67.1">NC223</text>
<text x="134.5" y="71.1">U6438</text>
<text x="138.6" y="68.3">NC PAD</text>
<text x="138.6" y="67">NC PAD</text>
<text x="63.8" y="73.8">0_J</text>
<text x="70.4" y="73.8">R9472</text>
<text x="89.2" y="77.9">C10356</text>
<text x="89.2" y="73.8">C10355</text>
<text x="94.7" y="77.9">10uF/6.3V/X5R</text>
<text x="94.7" y="73.8">10uF/6.3V/X5R</text>
<text x="89.2" y="82">C10354</text>
<text x="94.7" y="82">10uF/6.3V/X5R</text>
<text x="113.2" y="79.3">R9471</text>
<text x="120.1" y="79.3">shortpad</text>
<text x="89.2" y="86.2">C10357</text>
<text x="94.7" y="86.2">10uF/6.3V/X5R</text>
<text x="89.2" y="91.7">C10358</text>
<text x="94.7" y="91.7">1uF/6.3V/X5R</text>
<text x="46.7" y="98.5">R9473</text>
<text x="53.5" y="98.5">0_J R0402</text>
<text x="67.2" y="102.6">CD59</text>
<text x="67.2" y="104">0.1uF/10V/X7R</text>
<text x="102.9" y="106.7">R9475</text>
<text x="102.9" y="104">R9474</text>
<text x="109.8" y="106.7">0_J R0402</text>
<text x="109.8" y="104">NC</text>
<text x="102.9" y="109.5">C10359</text>
<text x="102.9" y="112.2">R9476</text>
<text x="108.4" y="109.5">1uF/6.3V/X5R C0402</text>
<text x="109.8" y="112.2">0_J R0402</text>
<text x="102.9" y="115">R9477</text>
<text x="102.9" y="117.7">R9478</text>
<text x="109.8" y="115">0_J R0402</text>
<text x="109.8" y="117.7">0_J R0402</text>
<text x="50.8" y="123.2">R9479</text>
<text x="57.7" y="123.2">4.7K_F</text>
<text x="102.9" y="125.9">R9482</text>
<text x="102.9" y="120.5">R9480</text>
<text x="109.8" y="125.9">0_J R0402</text>
<text x="109.8" y="120.5">0_J R0402</text>
<text x="66.7" y="127.3">R9481</text>
<text x="66.7" y="129">NC</text>
<text x="135.5" y="137.5">DA9212-AKUU2</text>
</g>
<g font-size="1.2" fill="#004080">
<text x="135.1" y="74.6">VDD_A1_A1</text>
<text x="135.1" y="76">VDD_A1_A2</text>
<text x="152.7" y="77.4">LX_A2_E1</text>
<text x="152.7" y="76">LX_A1_B2</text>
<text x="152.7" y="74.6">LX_A1_B1</text>
<text x="135.1" y="78.8">VDD_A2_F1</text>
<text x="135.1" y="80.1">VDD_A2_F2</text>
<text x="135.1" y="82.9">VDD_B1_A6</text>
<text x="152.7" y="78.8">LX_A2_E2</text>
<text x="152.7" y="82.9">LX_B1_B6</text>
<text x="135.1" y="84.2">VDD_B1_A7</text>
<text x="135.1" y="87">VDD_B2_F6</text>
<text x="135.1" y="88.3">VDD_B2_F7</text>
<text x="152.7" y="87">LX_B2_E7</text>
<text x="152.7" y="85.6">LX_B2_E6</text>
<text x="152.7" y="84.2">LX_B1_B7</text>
<text x="135.1" y="92.5">VSYS</text>
<text x="155.2" y="95.2">FBAN</text>
<text x="155.3" y="93.9">FBAP</text>
<text x="135.1" y="99.3">VDDIO</text>
<text x="155.2" y="100.7">FBBN</text>
<text x="155.3" y="99.3">FBBP</text>
<text x="135.1" y="113.1">GPI0/TRK</text>
<text x="135.1" y="110.3">IC_EN</text>
<text x="135.1" y="115.8">GPI1/CLK_IN</text>
<text x="135.1" y="118.5">GPIO2</text>
<text x="151.6" y="119.9">VSS_A2_D1</text>
<text x="151.6" y="118.5">VSS_A1_C2</text>
<text x="151.6" y="117.2">VSS_A1_C1</text>
<text x="152.8" y="115.8">VSS_ANA</text>
<text x="156" y="114.4">VSS</text>
<text x="135.1" y="124">nCS/GPI4</text>
<text x="135.1" y="121.3">SO/GPIO3</text>
<text x="151.6" y="125.4">VSS_B2_D6</text>
<text x="151.6" y="124">VSS_B1_C7</text>
<text x="151.6" y="122.6">VSS_B1_C6</text>
<text x="151.6" y="121.3">VSS_A2_D2</text>
<text x="135.1" y="130.9">SDA</text>
<text x="135.1" y="126.8">nIRQ</text>
<text x="151.6" y="126.8">VSS_B2_D7</text>
<text x="135.1" y="132.2">SCL</text>
<text x="156.7" y="132.2">NC</text>
</g>
<text font-size="1.2" fill="#f0f" x="38.5" y="98.4">4mil</text>
<g font-size="1">
<text x="28.8" y="1">5</text>
<text x="83.7" y="1">4</text>
<text x="138.6" y="1">3</text>
<text x="193.4" y="1">2</text>
<text x="248.3" y="1">1</text>
<text x=".4" y="28">D</text>
<text x="276.1" y="28">D</text>
<text x=".4" y="79.4">C</text>
<text x="276.1" y="79.4">C</text>
<text x=".4" y="130.9">B</text>
<text x="276.1" y="130.9">B</text>
<text x=".4" y="182.3">A</text>
<text x="276.1" y="182.3">A</text>
<text x="28.8" y="208.2">5</text>
<text x="83.7" y="208.2">4</text>
<text x="138.6" y="208.2">3</text>
<text x="193.4" y="208.2">2</text>
<text x="248.3" y="208.2">1</text>
</g>
<g font-size="1" fill="#000080">
<text x="174.2" y="73.6">PL1</text>
<text x="174.2" y="76.3">PL2</text>
<text x="174.1" y="83.1">PL3</text>
<text x="174.5" y="85.9">PL4</text>
</g>
</svg>
